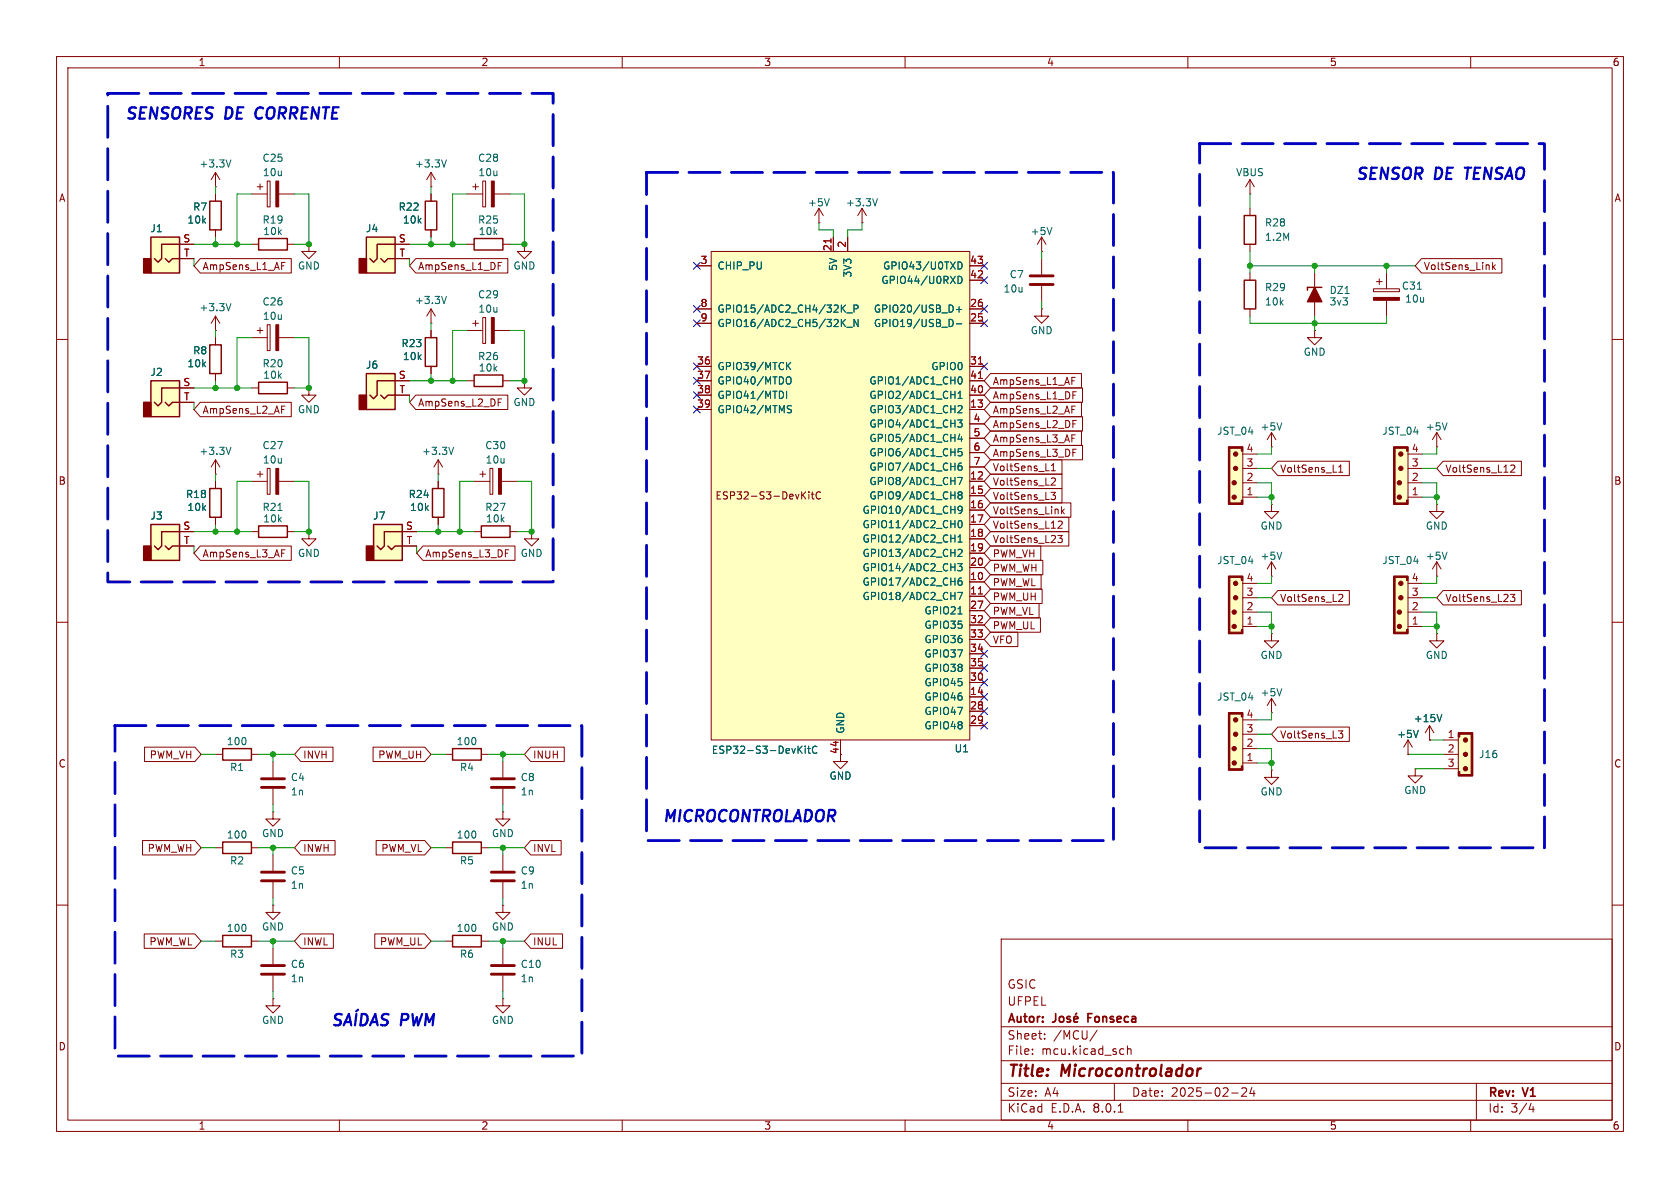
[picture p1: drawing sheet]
<svg xmlns="http://www.w3.org/2000/svg" width="297mm" height="210mm" viewBox="0 0 297 210" stroke-linecap="round" stroke-linejoin="round" font-family="sans-serif">
<g fill="none" stroke="#840000" stroke-width=".18">
<path d="M10 10h277v190h-277zM12 12h273v186h-273zM60 10v2M110 10v2M160 10v2M210 10v2M260 10v2M221 36.8v1.3M10 60h2M76.2 57.2h.1M76.2 54.6v2.6M76.2 58.4v1.3"/>
<path d="M76.2 54.6l-.8 1.3M76.2 54.6l.8 1.3M221 43.2v1.3M285 60h2M76.2 64.8v1.2M10 110h2M285 110h2M10 160h2M285 160h2M177 166h108v32h-108zM60 198v2M110 198v2"/>
<path d="M160 198v2M177 194.5h108M177 191.5h108M177 187.5h108M177 181.5h108M182.5 186.3v.1M182.5 185.5v.1M184.7 183.6v.1M184.7 182.8v.1M194 182.1l-1.3 2M197 191.5v3M197.7 196.6h.8"/>
<path d="M198.2 185.4l.5 .1M198.7 186.3l-.5 .1M199.3 185.5l.2-.1 .4 .1 .1 .9M199.3 184.9v1.5M210 198v2M217.7 193.2h1.2M219.5 192.4l.6-.1 .2 .1 .1 .3-.9 1.1h.9M221.3 192.2l-.3 1.1h.9M221.7 192.8v1M260 198v2M261 191.5v6.5M270.7 195l-.4 1.1h.9"/>
<path d="M271 195.6v1"/>
</g>
<path d="M212.3 188.9l-.4 .1-.2 .3" fill="none" stroke="#840000" stroke-width=".4"/>
<path d="M186.6 179.2v1.1a.48 .48 0 0 1-.5 .4M187.3 179.8l.3-.1 .4 .1 .1 .6-.2 .2-.3 .1-.3-.2zM189.2 179.8l-.4-.1-.2 .2 .1 .2 .5 .2v.3h-.6M190.3 179.1l-.2 .2M192.3 179.9h.5M193.1 179.2h-.8v1.5M189.8 180.2l.8-.2-.1-.2-.4-.1-.3 .2 .1 .7h.6" fill="none" stroke="#840000" stroke-width=".3"/>
<path d="M220 38.1h2v5.1h-2zM75.2 59.7h2v5.1h-2z" fill="none" stroke="#840000" stroke-width=".25"/>
<path d="M78.9 52.4l-.4 1.3" fill="none" stroke="#006464" stroke-width=".18"/>
<path d="M64.8 41.9h5v6.4h-5z" fill="#ffffc2"/>
<path d="M63.5 45.7h1.3v2.6h-1.3z" fill="#840000" stroke="#840000" stroke-width=".25"/>
<path d="M64.8 41.9h5v6.4h-5zM67.3 45.7l.6 .7 .7-.7h1.2M69.8 43.2h-3.1v2.5l-.7 .7-.6-.7" fill="none" stroke="#840000" stroke-width=".25"/>
<g fill="none" stroke="#840000" stroke-width=".18">
<path d="M82.5 34.3h2.8M83.6 33h1M84.1 32.5v1M85.3 32h.6v4.6h-.6zM87.4 34.3h2.8M44.4 59.7h2.8M45.5 58.4h1M46 57.9v1M47.2 57.4h.6v4.6h-.6zM49.3 59.7h2.8M54.6 43.2v1.3h1.3l-1.3 1.2-1.3-1.2h1.3M54.6 43.2h.1"/>
<path d="M69.8 43.2h2.6M69.8 45.7h2.6"/>
</g>
<g fill="#840000" stroke="#840000" stroke-width=".18">
<path d="M48.8 57.4h.5v4.6h-.5z"/>
<path d="M86.9 32h.5v4.6h-.5z"/>
</g>
<path d="M26.7 41.9h5v6.4h-5z" fill="#ffffc2"/>
<path d="M25.4 45.7h1.3v2.6h-1.3z" fill="#840000" stroke="#840000" stroke-width=".25"/>
<path d="M37.1 35.6h2v5h-2zM26.7 41.9h5v6.4h-5zM29.2 45.7l.6 .7 .7-.7h1.2M31.7 43.2h-3.1v2.5l-.7 .7-.6-.7M37.1 61h2v5h-2zM45.7 67.6h5.1v2h-5.1z" fill="none" stroke="#840000" stroke-width=".25"/>
<g fill="none" stroke="#840000" stroke-width=".18">
<path d="M38.1 33h.1M38.1 30.5v2.5M38.1 34.3v1.3M38.1 30.5l-.8 1.3M38.1 30.5l.8 1.3M44.4 34.3h2.8M45.5 33h1M46 32.5v1M47.2 32h.6v4.6h-.6zM49.3 34.3h2.8M76.2 33h.1M76.2 30.5l-.8 1.3"/>
<path d="M76.2 30.5v2.5M76.2 30.5l.8 1.3M31.7 43.2h2.6M31.7 45.7h2.6M38.1 40.6v1.3M38.1 59.7v1.3M38.1 66v1.3M44.4 68.6h1.3M50.8 68.6h1.3M54.6 68.6v1.3h1.3l-1.3 1.2-1.3-1.2h1.3M54.6 68.6h.1M44.4 85.1h2.8"/>
<path d="M45.5 83.8h1M46 83.3v1M47.2 82.8h.6v4.6h-.6zM49.3 85.1h2.8"/>
</g>
<path d="M40.8 28.3l-.4 1.2M78.9 28.3l-.4 1.2" fill="none" stroke="#006464" stroke-width=".18"/>
<g fill="#840000" stroke="#840000" stroke-width=".18">
<path d="M48.8 32h.5v4.6h-.5z"/>
<path d="M48.8 82.8h.5v4.6h-.5z"/>
</g>
<path d="M64.8 66h5v6.4h-5z" fill="#ffffc2"/>
<path d="M63.5 69.9h1.3v2.5h-1.3z" fill="#840000" stroke="#840000" stroke-width=".25"/>
<path d="M64.8 66h5v6.4h-5zM67.3 69.9l.6 .6 .7-.6h1.2M69.8 67.3h-3.1v2.6l-.7 .6-.6-.6M76.5 86.4h2v5h-2z" fill="none" stroke="#840000" stroke-width=".25"/>
<path d="M69.8 67.3h2.6M69.8 69.9h2.6M77.5 83.8h.1M77.5 81.3l-.8 1.3M77.5 81.3v2.5M77.5 85.1v1.3M77.5 91.4v1.3M77.5 81.3l.7 1.3M48.3 167.6v2.8M48.3 172.5v2.8" fill="none" stroke="#840000" stroke-width=".18"/>
<path d="M46.2 172.2h4.1M46.2 170.7h4.1" fill="none" stroke="#840000" stroke-width=".51"/>
<path d="M80.2 79.1l-.4 1.2" fill="none" stroke="#006464" stroke-width=".18"/>
<path d="M125.7 44.5h45.7v86.3h-45.7z" fill="#ffffc2"/>
<g fill="none" stroke="#840000" stroke-width=".18">
<path d="M144.8 39.4h.1M144.8 36.8l.7 1.3M144.8 36.8v2.6M144.8 36.8l-.8 1.3M152.4 39.4h.1M152.4 36.8l-.8 1.3M152.4 36.8v2.6M152.4 36.8l.8 1.3M123.2 47h2.5M123.2 57.2h2.5M123.2 54.6h2.5M125.7 44.5h45.7v86.3h-45.7z"/>
<path d="M147.3 41.9v2.6M149.9 41.9v2.6M171.4 49.5h2.6M171.4 47h2.6M171.4 57.2h2.6M171.4 54.6h2.6M123.2 72.4h2.5M123.2 69.9h2.5M123.2 67.3h2.5M123.2 64.8h2.5M171.4 72.4h2.6M171.4 69.9h2.6"/>
<path d="M171.4 67.3h2.6M171.4 64.8h2.6M171.4 74.9h2.6M171.4 77.5h2.6M141.9 87.5l.6 .7M142.5 86.9l-.8 .8M143 86.9v.2M143 87.4v.8M143.4 87.4h.5M143.6 86.9v1.1l.3 .2M145.1 87.1a.6 .6 0 0 0-.9 .4 .6 .6 0 0 0 .6 .7l.3-.1M171.4 97.8h2.6"/>
<path d="M171.4 85.1h2.6M171.4 87.6h2.6M171.4 90.2h2.6M171.4 92.7h2.6M171.4 95.3h2.6M171.4 80h2.6M171.4 82.6h2.6M171.4 102.9h2.6M171.4 105.4h2.6M171.4 100.3h2.6M171.4 108h2.6M171.4 110.5h2.6"/>
<path d="M171.4 113h2.6M171.4 115.6h2.6M171.4 118.1h2.6M148.6 130.8v2.6M171.4 123.2h2.6M171.4 125.7h2.6M171.4 128.3h2.6M171.4 120.7h2.6"/>
</g>
<g fill="none" stroke="#006464" stroke-width=".18">
<path d="M146.6 35.1l-.4 1.3M155.1 35.1l-.4 1.3M148.9 54.5l.6 .7M148.9 57l.6 .7M149.5 53.9l-.8 .7M149.5 56.5l-.8 .7M149.7 55.3h1M149.7 57.9h1M151 54.6l.6-.1 .1-.2-.1-.3-.6-.1v1.3M151.7 56.5v1.2l-.7-1.2v1.2M168.3 56.5l.2 .5-.2 .7M169.1 57.2h.9"/>
<path d="M169.1 54.7h.9M169.4 46.3a.64 .64 0 0 1 .7 .6 .64 .64 0 0 1-.7 .7zM169.4 48.8a.64 .64 0 0 1 .7 .7 .64 .64 0 0 1-.7 .6zM169.5 54.2v1M138.4 69.3l.1 .4-.1 .5M139.1 69.2v1.2M139.2 64.6l.6 .7M139.3 72.2l.5 .2 .1 .2-.1 .3-.4 .1M139.3 71.8h.6M139.3 66.6a.43 .43 0 0 1 .5 .4v.5a.43 .43 0 0 1-.5 .4M139.8 64.1l-.7 .7M169.3 74.2h.8l-.4 .5 .3 .1v.6l-.1 .1-.6-.1"/>
<path d="M169.4 71.8l.5-.1 .2 .4-.8 .9h.8M169.4 70.4h.7M169.4 69.5l.3-.3v1.2M169.5 66.7l.2-.1a.68 .68 0 0 1 .4 .7 .68 .68 0 0 1-.4 .6 .84 .84 0 0 1-.2-1.2zM169.7 76.7l-.3 .9h.8M170 77.2v.8M170 79.3h-.6v.6l.1-.1 .5 .1 .1 .1-.1 .5-.1 .1-.5-.1M168.1 95.2h.7M168.8 94.6v1.2M169.3 99.6h.8l-.4 .5 .3 .1v.6l-.1 .1-.6-.1M169.3 84.4h.9l-.6 1.3M169.4 97.2l.5-.1 .2 .4-.8 .9h.8"/>
<path d="M169.4 94.9l.3-.3v1.2M169.4 95.8h.7M169.5 92.1l.2-.1a.68 .68 0 0 1 .4 .7 .68 .68 0 0 1-.4 .6 .84 .84 0 0 1-.2-1.2zM169.6 87.5l-.2-.3 .2-.3h.3l.2 .3-.2 .3M169.6 87.5l-.2 .2v.4l.2 .1 .4-.1 .1-.1v-.3l-.2-.2M169.6 87.5h.3M170 81.9h-.4a.86 .86 0 0 0 0 1.2l.4-.1 .1-.4-.2-.3-.4 .1-.1 .2M170.1 90l-.2 .3-.4-.1-.1-.2 .1-.5h.4l.1 .1a.84 .84 0 0 1-.3 1.1h-.2M169.3 104.7h.9l-.6 1.3M169.4 108.5h.7M170 102.2h-.4a.86 .86 0 0 0 0 1.2l.4-.1 .1-.4-.2-.2h-.4l-.1 .2M141.3 132.4l.5 .8"/>
<path d="M141.8 131.9l-.7 .7M142.4 131.9v.1M142.4 132.3v.9M142.8 132.3h.5M143 131.9v1.1l.3 .2M144.4 132a.6 .6 0 0 0-.8 .4 .6 .6 0 0 0 .6 .8l.2-.2"/>
</g>
<path d="M146.9 42.2v.7M173 66.9h.7M173 64.4h.7M173 105h.7" fill="none" stroke="#a90000" stroke-width=".18"/>
<path d="M66 92.7h5.1v6.4h-5.1z" fill="#ffffc2"/>
<path d="M64.8 96.5h1.2v2.6h-1.2z" fill="#840000" stroke="#840000" stroke-width=".25"/>
<path d="M37.1 86.4h2v5h-2zM66 92.7h5.1v6.4h-5.1zM68.6 96.5l.6 .7 .6-.7h1.3M71.1 94h-3.2v2.5l-.6 .7-.6-.7" fill="none" stroke="#840000" stroke-width=".25"/>
<path d="M184.1 54.6v1.3h-1.2l1.2 1.3 1.3-1.3h-1.3M184.1 54.6h.1M184.1 44.5h.1M184.1 41.9v2.6M184.1 45.7v2.8M184.1 50.5v2.8M184.1 41.9l.8 1.3M184.1 41.9l-.7 1.3M38.1 85.1v1.3M38.1 91.4v1.3M71.1 94h2.6M71.1 96.5h2.6" fill="none" stroke="#840000" stroke-width=".18"/>
<path d="M182.1 50.3h4.1M182.1 48.8h4.1" fill="none" stroke="#840000" stroke-width=".51"/>
<path d="M186 40.2l-.5 1.3" fill="none" stroke="#006464" stroke-width=".18"/>
<path d="M26.7 67.3h5v6.4h-5z" fill="#ffffc2"/>
<g fill="#840000" stroke="#840000" stroke-width=".25">
<path d="M25.4 71.1h1.3v2.6h-1.3z"/>
<path d="M232.4 50.8l1.3 2.5h-2.6z"/>
</g>
<path d="M220 49.5h2v5.1h-2zM233.7 50.8h-2.6v.5M26.7 67.3h5v6.4h-5zM29.2 71.1l.6 .7 .7-.7h1.2M31.7 68.6h-3.1v2.5l-.7 .7-.6-.7" fill="none" stroke="#840000" stroke-width=".25"/>
<path d="M221 34.3h.1M221 31.8l-.8 1.2M221 31.8v2.5M221 31.8l.7 1.2M221 48.3v1.2M221 54.6v1.3M232.4 48.3v7.6M31.7 68.6h2.6M31.7 71.1h2.6M224.8 112v1.3h1.3l-1.3 1.3-1.3-1.3h1.3M224.8 112h.1" fill="none" stroke="#840000" stroke-width=".18"/>
<path d="M26.7 92.7h5v6.4h-5z" fill="#ffffc2"/>
<path d="M25.4 96.5h1.3v2.6h-1.3z" fill="#840000" stroke="#840000" stroke-width=".25"/>
<path d="M83.8 66.3h5.1v2h-5.1zM26.7 92.7h5v6.4h-5zM29.2 96.5l.6 .7 .7-.7h1.2M31.7 94h-3.1v2.5l-.7 .7-.6-.7M45.7 93h5.1v2h-5.1zM85.1 93h5.1v2h-5.1zM39.4 148.8h5v2.1h-5z" fill="none" stroke="#840000" stroke-width=".25"/>
<g fill="none" stroke="#840000" stroke-width=".18">
<path d="M38.1 58.4h.1M38.1 55.9l-.8 1.3M38.1 55.9v2.5M38.1 55.9l.8 1.3M232.4 58.4v1.3h1.3l-1.3 1.3-1.3-1.3h1.3M232.4 58.4h.1M82.5 67.3h1.3M88.9 67.3h1.3M31.7 94h2.6M31.7 96.5h2.6M44.4 94h1.3M50.8 94h1.3"/>
<path d="M54.6 94v1.3h1.3l-1.3 1.2-1.3-1.2h1.3M54.6 94h.1M83.8 94h1.3M83.8 85.1h2.8M84.8 83.8h1.1M85.3 83.3v1M86.6 82.8h.5v4.6h-.5zM88.6 85.1h2.8M90.2 94h1.2M224.8 99.3l-.8 1.3M224.8 99.3v2.6M224.8 99.3l.8 1.3"/>
<path d="M224.8 101.9h.1M48.3 134.6v2.8M48.3 139.4v2.8M248.9 133.4h.1M248.9 130.8l-.7 1.3M248.9 130.8v2.6M248.9 130.8l.8 1.3M252.7 130.8h.1M252.7 128.3l-.7 1.2M252.7 128.3v2.5M252.7 128.3l.8 1.2M38.1 149.9h1.3"/>
<path d="M44.4 149.9h1.3M48.3 143.5v1.3h1.2l-1.2 1.3-1.3-1.3h1.3M48.3 143.5h.1"/>
</g>
<path d="M40.8 53.7l-.4 1.2M49.1 90.2h.8M226.6 97.6l-.4 1.3M250.7 129.1l-.4 1.3M254.9 126.3l-.4 1.3" fill="none" stroke="#006464" stroke-width=".18"/>
<path d="M46.2 139.2h4.1M46.2 137.7h4.1" fill="none" stroke="#840000" stroke-width=".51"/>
<path d="M88.1 82.8h.5v4.6h-.5z" fill="#840000" stroke="#840000" stroke-width=".18"/>
<path d="M246.4 79h2.5v10.2h-2.5z" fill="#ffffc2"/>
<g fill="none" stroke="#840000" stroke-width=".18">
<path d="M224.8 79h.1M224.8 76.5l-.8 1.2M224.8 76.5v2.5M224.8 76.5l.8 1.2M246.4 79h2.5v10.2h-2.5zM38.1 83.8h.1M38.1 81.3l-.8 1.3M38.1 81.3v2.5M38.1 81.3l.8 1.3M94 94v1.3h1.2l-1.2 1.2-1.3-1.2h1.3M94 94h.1M248.9 87.9h2.6"/>
<path d="M248.9 85.3h2.6M248.9 82.8h2.6M248.9 80.3h2.6M254 112v1.3h1.3l-1.3 1.3-1.3-1.3h1.3M254 112h.1M224.8 126h.1M224.8 123.4v2.6M224.8 123.4l-.8 1.3M224.8 123.4l.8 1.3M78.7 166.4h1.3M85.1 166.4h1.3M88.9 176.5v1.3h1.3l-1.3 1.3-1.3-1.3h1.3"/>
<path d="M88.9 176.5h.1"/>
</g>
<g fill="#840000" stroke="#840000" stroke-width=".18">
<path d="M246.4 79h2.5v.8h-.2v-.6h-2.1v.6h-.2z"/>
<path d="M246.4 88.4h.2v.5h2.1v-.5h.2v.8h-2.5z"/>
<path d="M246.4 79.8h.2v8.6h-.2z"/>
<circle cx="247.7" cy="80.3" r=".38"/>
<circle cx="247.7" cy="82.8" r=".38"/>
<circle cx="247.4" cy="85.3" r=".38"/>
<circle cx="247.4" cy="87.9" r=".38"/>
</g>
<path d="M40.8 79.1l-.4 1.2M226.6 74.7l-.4 1.3M226.6 121.7l-.4 1.3" fill="none" stroke="#006464" stroke-width=".18"/>
<path d="M80 165.4h5.1v2h-5.1z" fill="none" stroke="#840000" stroke-width=".25"/>
<path d="M246.4 101.9h2.5v10.1h-2.5z" fill="#ffffc2"/>
<g fill="none" stroke="#840000" stroke-width=".18">
<path d="M92.7 43.2v1.3h1.3l-1.3 1.2-1.3-1.2h1.3M92.7 43.2h.1M242.8 51.1h4.6v.5h-4.6zM243.3 49.8h1M243.8 49.3v1M245.1 48.3v2.8M245.1 53.1v2.8M254 79h.1M254 76.5l-.8 1.2M254 76.5v2.5M254 76.5l.8 1.2M254 99.3v2.6"/>
<path d="M254 99.3l-.8 1.3M254 99.3l.8 1.3M246.4 101.9h2.5v10.1h-2.5zM248.9 110.7h2.6M248.9 108.2h2.6M248.9 105.7h2.6M248.9 103.1h2.6M254 101.9h.1"/>
</g>
<g fill="#840000" stroke="#840000" stroke-width=".18">
<path d="M246.4 101.9h2.5v.7h-.2v-.5h-2.1v.5h-.2z"/>
<path d="M246.4 111.3h.2v.5h2.1v-.5h.2v.7h-2.5z"/>
<path d="M246.4 102.6h.2v8.7h-.2z"/>
<path d="M242.8 52.6h4.6v.5h-4.6z"/>
<circle cx="247.7" cy="103.1" r=".38"/>
<circle cx="247.7" cy="105.7" r=".38"/>
<circle cx="247.4" cy="108.2" r=".38"/>
<circle cx="247.4" cy="110.7" r=".38"/>
</g>
<path d="M250.6 51.1h.7M255.8 74.7l-.4 1.3M255.8 97.6l-.4 1.3" fill="none" stroke="#006464" stroke-width=".18"/>
<path d="M217.2 126h2.5v10.1h-2.5z" fill="#ffffc2"/>
<path d="M217.2 126h2.5v10.1h-2.5zM219.7 134.9h2.5M219.7 132.3h2.5M219.7 129.8h2.5M219.7 127.3h2.5" fill="none" stroke="#840000" stroke-width=".18"/>
<g fill="#840000" stroke="#840000" stroke-width=".18">
<path d="M217.2 126h2.5v.7h-.2v-.5h-2.1v.5h-.2z"/>
<path d="M217.2 135.4h.2v.5h2.1v-.5h.2v.7h-2.5z"/>
<path d="M217.2 126.7h.2v8.7h-.2z"/>
<circle cx="218.4" cy="127.3" r=".38"/>
<circle cx="218.4" cy="129.8" r=".38"/>
<circle cx="218.2" cy="132.3" r=".38"/>
<circle cx="218.2" cy="134.9" r=".38"/>
</g>
<path d="M217.2 79h2.5v10.2h-2.5z" fill="#ffffc2"/>
<path d="M217.2 79h2.5v10.2h-2.5zM219.7 87.9h2.5M219.7 85.3h2.5M219.7 82.8h2.5M219.7 80.3h2.5" fill="none" stroke="#840000" stroke-width=".18"/>
<g fill="#840000" stroke="#840000" stroke-width=".18">
<path d="M217.2 79h2.5v.8h-.2v-.6h-2.1v.6h-.2z"/>
<path d="M217.2 88.4h.2v.5h2.1v-.5h.2v.8h-2.5z"/>
<path d="M217.2 79.8h.2v8.6h-.2z"/>
<circle cx="218.4" cy="80.3" r=".38"/>
<circle cx="218.4" cy="82.8" r=".38"/>
<circle cx="218.2" cy="85.3" r=".38"/>
<circle cx="218.2" cy="87.9" r=".38"/>
</g>
<path d="M217.2 101.9h2.5v10.1h-2.5z" fill="#ffffc2"/>
<g fill="none" stroke="#840000" stroke-width=".18">
<path d="M92.7 67.3v1.3h1.3l-1.3 1.3-1.3-1.3h1.3M92.7 67.3h.1M224.8 89.2v1.2h1.3l-1.3 1.3-1.3-1.3h1.3M224.8 89.2h.1M254 89.2v1.2h1.3l-1.3 1.3-1.3-1.3h1.3M254 89.2h.1M217.2 101.9h2.5v10.1h-2.5zM219.7 110.7h2.5M219.7 108.2h2.5M219.7 105.7h2.5M219.7 103.1h2.5M224.8 136.1v1.3h1.3l-1.3 1.3-1.3-1.3h1.3"/>
<path d="M224.8 136.1h.1M250.2 135.9v1.3h1.3l-1.3 1.2-1.3-1.2h1.3M250.2 135.9h.1M48.3 151.1v2.8M48.3 156v2.8M38.1 166.4h1.3M44.4 166.4h1.3M48.3 160v1.3h1.2l-1.2 1.3-1.3-1.3h1.3M48.3 160h.1"/>
</g>
<g fill="#840000" stroke="#840000" stroke-width=".18">
<path d="M217.2 101.9h2.5v.7h-.2v-.5h-2.1v.5h-.2z"/>
<path d="M217.2 111.3h.2v.5h2.1v-.5h.2v.7h-2.5z"/>
<path d="M217.2 102.6h.2v8.7h-.2z"/>
<circle cx="218.4" cy="103.1" r=".38"/>
<circle cx="218.4" cy="105.7" r=".38"/>
<circle cx="218.2" cy="108.2" r=".38"/>
<circle cx="218.2" cy="110.7" r=".38"/>
</g>
<path d="M46.2 155.7h4.1M46.2 154.2h4.1" fill="none" stroke="#840000" stroke-width=".51"/>
<path d="M39.4 165.4h5v2h-5z" fill="none" stroke="#840000" stroke-width=".25"/>
<path d="M257.8 129.5h2.5v7.7h-2.5z" fill="#ffffc2"/>
<g fill="none" stroke="#840000" stroke-width=".18">
<path d="M38.1 34.3v1.3M76.2 34.3v1.3M31.7 43.2h2.6M31.7 45.7h2.6M35.4 45.7h16.1v2.6h-16.1l-1.1-1.3zM38.1 40.6v1.3M38.1 59.7v1.3M44.4 43.2h1.3M49.8 47h.4M49.8 46.4h.6M50.8 43.2h1.3M69.8 43.2h2.6"/>
<path d="M69.8 45.7h2.6M73.5 45.7h16.3v2.6h-16.3l-1.1-1.3zM76.2 40.6v1.3M76.2 58.4v1.3M82.5 58.4h2.8M82.5 43.2h1.3M83.6 57.2h1M84.1 56.6v1.1M85.3 56.1h.6v4.6h-.6zM87.4 58.4h2.8M88.1 47h.4M88.1 46.4h.6"/>
<path d="M88.9 43.2h1.3M123.2 57.2h2.5M123.2 47h2.5M123.2 54.6h2.5M147.3 41.9v2.6M149.9 41.9v2.6M171.4 57.2h2.6M171.4 47h2.6M171.4 49.5h2.6M171.4 54.6h2.6M251.3 45.7h14.2v2.6h-14.2l-1.1-1.3zM263.9 46.4v1.3"/>
<path d="M264 47.2l.4 .5M264.4 46.8l-.5 .5M31.7 71.1h2.6M31.7 68.6h2.6M35.4 71.1h16.1v2.6h-16.1l-1.1-1.3zM38.1 66v1.3M49.8 72.4h.4M49.8 71.8h.6M69.8 67.3h2.6M69.8 69.9h2.6M73.5 69.8h16.3v2.6h-16.3l-1.1-1.3zM76.2 64.8v1.2"/>
<path d="M88.1 71.1h.4M88.1 70.5h.6M123.2 72.4h2.5M123.2 67.3h2.5M123.2 69.9h2.5M123.2 64.8h2.5M171.4 77.5h2.6M171.4 74.9h2.6M171.4 72.4h2.6M171.4 67.3h2.6M171.4 69.9h2.6M171.4 64.8h2.6"/>
<path d="M175.1 76.2h16.1v2.5h-16.1l-1.1-1.2zM175.1 73.7h16.3v2.5h-16.3l-1.1-1.3zM175.1 71.1h16.1v2.6h-16.1l-1.1-1.3zM175.1 68.6h16.3v2.5h-16.3l-1.1-1.2zM175.1 66h16.1v2.6h-16.1l-1.1-1.3zM175.1 78.7h16.3v2.6h-16.3l-1.1-1.3zM189.5 77.5h.4M189.5 76.9h.6M189.5 72.4h.4M189.5 71.8h.6M189.5 67.3h.4M189.5 66.7h.6"/>
<path d="M189.7 74.9h.4M189.7 74.3h.6M189.7 69.9h.4M189.7 69.3h.6M189.7 79.4h.6M31.7 94h2.6M31.7 96.5h2.6M35.4 96.5h16.1v2.6h-16.1l-1.1-1.3zM38.1 85.1v1.3M38.1 91.4v1.3M49.8 97.8h.4M49.8 97.2h.6"/>
<path d="M71.1 94h2.6M71.1 96.5h2.6M74.8 96.5h16.2v2.6h-16.2l-1.1-1.3zM77.5 85.1v1.3M77.5 91.4v1.3M89.3 97.8h.5M89.3 97.2h.6M171.4 97.8h2.6M171.4 80h2.6M171.4 85.1h2.6M171.4 87.6h2.6M171.4 90.2h2.6"/>
<path d="M171.4 92.7h2.6M171.4 95.3h2.6M171.4 82.6h2.6M175.1 81.3h12.6v2.5h-12.6l-1.1-1.2zM175.1 86.4h12.6v2.5h-12.6l-1.1-1.3zM175.1 83.8h12.6v2.6h-12.6l-1.1-1.3zM175.1 91.4h13.9v2.6h-13.9l-1.1-1.3zM175.1 88.9h14.2v2.5h-14.2l-1.1-1.2zM175.1 99.1h9.3v2.5h-9.3l-1.1-1.3zM175.1 96.5h8.9v2.6h-8.9l-1.1-1.3zM175.1 94h13.9v2.5h-13.9l-1.1-1.2zM185.8 87h.8l-.4 .5 .3 .1 .1 .5-.3 .2h-.3"/>
<path d="M185.9 83.2h.7M185.9 82.3l.3-.3v1.2M185.9 84.6l.4-.1 .3 .4-.8 .9h.8M187 94.7h.8l-.4 .4 .3 .2v.5l-.1 .1-.6-.1M187.1 92.2l.5-.1 .2 .4-.8 .9h.8M187.7 89.6v1.2M187.8 90.4l.4 .4M188.2 90l-.5 .5M189.7 80h.4M225.9 81.5h12.6v2.6h-12.6l-1.1-1.3zM236.7 83.5h.7M236.7 82.6l.3-.4v1.3"/>
<path d="M255.1 81.5h13.9v2.6h-13.9l-1.1-1.3zM267.1 82.3l.5-.1 .2 .4-.8 .9h.8M171.4 102.9h2.6M171.4 105.4h2.6M171.4 100.3h2.6M171.4 108h2.6M171.4 110.5h2.6M171.4 113h2.6M171.4 115.6h2.6M171.4 118.1h2.6M175.1 104.1h9.1v2.6h-9.1l-1.1-1.3zM175.1 111.8h4.8v2.5h-4.8l-1.1-1.3z"/>
<path d="M175.1 106.7h8.6v2.5h-8.6l-1.1-1.2zM175.1 109.2h8.8v2.6h-8.8l-1.1-1.3zM175.1 101.6h9v2.5h-9l-1.1-1.2zM225.9 104.4h12.6v2.5h-12.6l-1.1-1.2zM236.7 105.1h.4l.3 .3-.8 .9h.8M255.1 104.4h13.9v2.5h-13.9l-1.1-1.2zM267 105.1h.8l-.4 .4 .3 .2v.5l-.1 .1-.6-.1M25.6 132.1h8.8l1.2 1.3-1.2 1.2h-8.8zM38.1 133.4h1.3M44.4 133.4h1.3M53.2 132.1h5.7v2.5h-5.7l-1.1-1.2zM66 132.1h9.1l1.1 1.3-1.1 1.2h-9.1z"/>
<path d="M78.7 133.4h1.3M85.1 133.4h1.3M88.9 134.6v2.8M88.9 139.4v2.8M93.8 132.1h6v2.5h-6l-1.1-1.2zM148.6 130.8v3.8h1.3l-1.3 1.3-1.3-1.3h1.3M171.4 123.2h2.6M171.4 125.7h2.6M171.4 128.3h2.6M171.4 120.7h2.6M225.9 128.5h12.6v2.6h-12.6l-1.1-1.3zM236.6 129.2h.8l-.4 .5 .3 .1 .1 .4-.3 .3h-.3"/>
<path d="M248.9 133.4h.1M252.7 130.8h.1M255.3 130.8h2.5M255.3 133.4h2.5M255.3 135.9h2.5M257.8 129.5h2.5v7.7h-2.5zM25.2 148.6h9.2l1.2 1.3-1.2 1.2h-9.2zM53.2 148.6h6v2.5h-6l-1.1-1.2zM66.5 148.6h8.6l1.1 1.3-1.1 1.2h-8.6zM78.7 149.9h1.3M85.1 149.9h1.3M88.9 143.5v1.3h1.3l-1.3 1.3-1.3-1.3h1.3"/>
<path d="M88.9 143.5h.1M88.9 151.1v2.8M88.9 156v2.8M93.8 148.6h5.4v2.5h-5.4l-1.1-1.2zM25.5 165.1h8.9l1.2 1.3-1.2 1.2h-8.9zM48.3 176.5v1.3h1.2l-1.2 1.3-1.3-1.3h1.3M48.3 176.5h.1M53.2 165.1h5.7v2.5h-5.7l-1.1-1.2zM66.3 165.1h8.8l1.1 1.3-1.1 1.2h-8.8zM88.9 160v1.3h1.3l-1.3 1.3-1.3-1.3h1.3M88.9 160h.1M88.9 167.6v2.8"/>
<path d="M88.9 172.5v2.8M93.8 165.1h5.6v2.5h-5.6l-1.1-1.2z"/>
</g>
<g fill="#840000" stroke="#840000" stroke-width=".18">
<path d="M257.8 136.4h.3v.5h2v-.5h.2v.8h-2.5z"/>
<path d="M257.8 129.5h2.5v.8h-.2v-.5h-2v.5h-.3z"/>
<path d="M260.1 130.3h.2v6.1h-.2z"/>
<path d="M86.9 56.1h.5v4.6h-.5z"/>
<circle cx="259.1" cy="135.9" r=".38"/>
<circle cx="259.1" cy="133.4" r=".38"/>
<circle cx="259.1" cy="130.8" r=".38"/>
</g>
<path d="M86.9 139.2h4M86.9 137.7h4M86.9 155.7h4M86.9 154.2h4M86.9 172.2h4M86.9 170.7h4" fill="none" stroke="#840000" stroke-width=".51"/>
<path d="M75.2 35.6h2v5h-2zM45.7 42.2h5.1v2h-5.1zM83.8 42.2h5.1v2h-5.1zM39.4 132.3h5v2.1h-5zM80 132.3h5.1v2.1h-5.1zM80 148.8h5.1v2.1h-5.1z" fill="none" stroke="#840000" stroke-width=".25"/>
<path d="M45.3 19.5l-.2 .6 .1 .4M259 29.6h1.1M60.4 179.3a.85 .85 0 0 0-1 .1 .45 .45 0 0 0 .2 .8l.3 .1a.49 .49 0 0 1 .4 .5 .49 .49 0 0 1-.5 .4h-.7M63 179.2l-.2 2M63.3 178.5l-.3 .3M64 179.2h.4a1.08 1.08 0 0 1 .6 1.1 1.08 1.08 0 0 1-.8 .9h-.5zM68.7 179.3a.85 .85 0 0 0-1 .1 .45 .45 0 0 0 .1 .8l.4 .1a.49 .49 0 0 1 .3 .5 .49 .49 0 0 1-.4 .4h-.8M60.8 181.2l.9-2 .4 2M61 180.7h1M65.4 181.2l.9-2 .5 2M65.7 180.7h.9" fill="none" stroke="#0000c2" stroke-width=".4"/>
<path d="M19 16.5h78.8v86.4h-78.8zM114.3 30.5h82.5v118.1h-82.5zM212.1 25.4h60.9v124.5h-60.9zM20.3 128.3h82.6v58.4h-82.6z" fill="none" stroke="#0000c2" stroke-width=".5" stroke-dasharray="5.5 2"/>
<g fill="none" stroke="#009600" stroke-width=".18">
<path d="M38.1 33v1.3M44.4 34.3h-2.5v8.9M52.1 34.3h2.5v8.9h-2.5M76.2 33v1.3M82.5 34.3h-2.5v8.9M90.2 34.3h2.5v8.9h-2.5M144.8 39.4v1.2h2.5v1.3M152.4 39.4v1.2h-2.5v1.3M221 34.3v2.5M34.3 43.2h10.1M34.3 45.7v1.3M38.1 41.9v1.3"/>
<path d="M38.1 58.4v1.3M44.4 59.7h-2.5v8.9M52.1 59.7h2.5v8.9h-2.5M72.4 43.2h10.1M72.4 45.7v1.3M76.2 41.9v1.3M76.2 57.2v1.2M82.5 58.4h-2.5v8.9M90.2 58.4h2.5v8.9h-2.5M184.1 44.5v1.2M184.1 53.3v1.3M221 47h29.2"/>
<path d="M221 55.9v1.3h24.1v-1.3M221 44.5v3.8M232.4 47v1.3M232.4 55.9v2.5M245.1 47v1.3M34.3 68.6h10.1M34.3 71.1v1.3M38.1 67.3v1.3M72.4 67.3h10.1M72.4 69.9v1.2M76.2 66v1.3M224.8 79v1.3h-2.6"/>
<path d="M254 79v1.3h-2.5M34.3 94h10.1M34.3 96.5v1.3M38.1 83.8v1.3M38.1 92.7v1.3M44.4 85.1h-2.5v8.9M52.1 85.1h2.5v8.9h-2.5M73.7 94h10.1M73.7 96.5v1.3M77.5 83.8v1.3M77.5 92.7v1.3M83.8 85.1h-2.5v8.9"/>
<path d="M91.4 85.1h2.6v8.9h-2.6M222.2 85.3h2.6v3.9M222.2 87.9h2.6M222.2 82.8h2.6M251.5 85.3h2.5v3.9M251.5 87.9h2.5M251.5 82.8h2.5M222.2 108.2h2.6v3.8M222.2 110.7h2.6M222.2 105.7h2.6M224.8 101.9v1.2h-2.6M251.5 108.2h2.5v3.8"/>
<path d="M251.5 110.7h2.5M251.5 105.7h2.5M254 101.9v1.2h-2.5M35.6 133.4h2.5M45.7 133.4h6.4M48.3 133.4v1.2M76.2 133.4h2.5M86.4 133.4h6.3M88.9 133.4v1.2M222.2 132.3h2.6v3.8M222.2 129.8h2.6M222.2 134.9h2.6"/>
<path d="M224.8 126v1.3h-2.6M248.9 133.4h6.4M250.2 135.9h5.1M252.7 130.8h2.6M35.6 149.9h2.5M45.7 149.9h6.4M48.3 142.2v1.3M48.3 149.9v1.2M48.3 158.8v1.2M76.2 149.9h2.5M86.4 149.9h6.3M88.9 142.2v1.3"/>
<path d="M88.9 149.9v1.2M88.9 158.8v1.2M35.6 166.4h2.5M45.7 166.4h6.4M48.3 166.4v1.2M48.3 175.3v1.2M76.2 166.4h2.5M86.4 166.4h6.3M88.9 166.4v1.2M88.9 175.3v1.2"/>
</g>
<g fill="none" stroke="#000084" stroke-width=".18">
<path d="M122.6 46.4l1.2 1.2M122.6 54l1.2 1.2M122.6 56.5l1.2 1.3M123.8 46.4l-1.2 1.2M123.8 54l-1.2 1.2M123.8 56.5l-1.2 1.3M173.4 56.5l1.2 1.3M173.4 48.9l1.2 1.2M173.4 46.4l1.2 1.2M173.4 54l1.2 1.2M174.6 56.5l-1.2 1.3M174.6 48.9l-1.2 1.2"/>
<path d="M174.6 46.4l-1.2 1.2M174.6 54l-1.2 1.2M122.6 64.2l1.2 1.2M122.6 71.8l1.2 1.2M122.6 66.7l1.2 1.2M122.6 69.2l1.2 1.3M123.8 64.2l-1.2 1.2M123.8 71.8l-1.2 1.2M123.8 66.7l-1.2 1.2M123.8 69.2l-1.2 1.3M173.4 64.2l1.2 1.2M174.6 64.2l-1.2 1.2"/>
<path d="M173.4 117.5l1.2 1.2M173.4 115l1.2 1.2M174.6 117.5l-1.2 1.2M174.6 115l-1.2 1.2M173.4 120l1.2 1.3M173.4 122.6l1.2 1.2M173.4 125.1l1.2 1.2M173.4 127.7l1.2 1.2M174.6 120l-1.2 1.3M174.6 122.6l-1.2 1.2M174.6 125.1l-1.2 1.2M174.6 127.7l-1.2 1.2"/>
</g>
<g fill="none" stroke="#006464" stroke-width=".18">
<path d="M148.9 54.5l.6 .7M148.9 57l.6 .7M149.5 53.9l-.8 .7M149.5 56.5l-.8 .7M149.7 55.3h1M149.7 57.9h1M151 54.6l.6-.1 .1-.2-.1-.3-.6-.1v1.3M151.7 56.5v1.2l-.7-1.2v1.2M168.3 56.5l.2 .5-.2 .7M169.1 57.2h.9M169.1 54.7h.9M169.4 46.3a.64 .64 0 0 1 .7 .6 .64 .64 0 0 1-.7 .7z"/>
<path d="M169.4 48.8a.64 .64 0 0 1 .7 .7 .64 .64 0 0 1-.7 .6zM169.5 54.2v1M138.4 69.3l.1 .4-.1 .5M139.1 69.2v1.2M139.2 64.6l.6 .7M139.3 72.2l.5 .2 .1 .2-.1 .3-.4 .1M139.3 71.8h.6M139.3 66.6a.43 .43 0 0 1 .5 .4v.5a.43 .43 0 0 1-.5 .4M139.8 64.1l-.7 .7M169.3 74.2h.8l-.4 .5 .3 .1v.6l-.1 .1-.6-.1M169.4 71.8l.5-.1 .2 .4-.8 .9h.8M169.4 70.4h.7"/>
<path d="M169.4 69.5l.3-.3v1.2M169.5 66.7l.2-.1a.68 .68 0 0 1 .4 .7 .68 .68 0 0 1-.4 .6 .84 .84 0 0 1-.2-1.2zM169.7 76.7l-.3 .9h.8M170 77.2v.8M170 79.3h-.6v.6l.1-.1 .5 .1 .1 .1-.1 .5-.1 .1-.5-.1M168.1 95.2h.7M168.8 94.6v1.2M169.3 99.6h.8l-.4 .5 .3 .1v.6l-.1 .1-.6-.1M169.3 84.4h.9l-.6 1.3M169.4 97.2l.5-.1 .2 .4-.8 .9h.8M169.4 94.9l.3-.3v1.2M169.4 95.8h.7"/>
<path d="M169.5 92.1l.2-.1a.68 .68 0 0 1 .4 .7 .68 .68 0 0 1-.4 .6 .84 .84 0 0 1-.2-1.2zM169.6 87.5l-.2-.3 .2-.3h.3l.2 .3-.2 .3M169.6 87.5l-.2 .2v.4l.2 .1 .4-.1 .1-.1v-.3l-.2-.2M169.6 87.5h.3M170 81.9h-.4a.86 .86 0 0 0 0 1.2l.4-.1 .1-.4-.2-.3-.4 .1-.1 .2M170.1 90l-.2 .3-.4-.1-.1-.2 .1-.5h.4l.1 .1a.84 .84 0 0 1-.3 1.1h-.2M169.3 104.7h.9l-.6 1.3M169.4 108.5h.7M170 102.2h-.4a.86 .86 0 0 0 0 1.2l.4-.1 .1-.4-.2-.2h-.4l-.1 .2M141.3 132.4l.5 .8M141.8 131.9l-.7 .7M142.4 131.9v.1"/>
<path d="M142.4 132.3v.9M142.8 132.3h.5M143 131.9v1.1l.3 .2M144.4 132a.6 .6 0 0 0-.8 .4 .6 .6 0 0 0 .6 .8l.2-.2M250.7 129.1l-.4 1.3M254.9 126.3l-.4 1.3"/>
</g>
<path d="M146.9 42.2v.7M173 66.9h.7M173 64.4h.7M173 105h.7" fill="none" stroke="#a90000" stroke-width=".18"/>
<g fill="#009600" stroke="#009600" stroke-width=".18">
<circle cx="224.8" cy="87.9" r=".46"/>
<circle cx="224.8" cy="134.9" r=".46"/>
<circle cx="254" cy="110.7" r=".46"/>
<circle cx="224.8" cy="110.7" r=".46"/>
<circle cx="232.4" cy="57.2" r=".46"/>
<circle cx="232.4" cy="47" r=".46"/>
<circle cx="221" cy="47" r=".46"/>
<circle cx="245.1" cy="47" r=".46"/>
<circle cx="254" cy="87.9" r=".46"/>
<circle cx="48.3" cy="166.4" r=".46"/>
<circle cx="48.3" cy="149.9" r=".46"/>
<circle cx="48.3" cy="133.4" r=".46"/>
<circle cx="81.3" cy="94" r=".46"/>
<circle cx="88.9" cy="149.9" r=".46"/>
<circle cx="88.9" cy="166.4" r=".46"/>
<circle cx="88.9" cy="133.4" r=".46"/>
<circle cx="92.7" cy="67.3" r=".46"/>
<circle cx="80" cy="43.2" r=".46"/>
<circle cx="92.7" cy="43.2" r=".46"/>
<circle cx="54.6" cy="43.2" r=".46"/>
<circle cx="76.2" cy="43.2" r=".46"/>
<circle cx="41.9" cy="43.2" r=".46"/>
<circle cx="38.1" cy="43.2" r=".46"/>
<circle cx="38.1" cy="68.6" r=".46"/>
<circle cx="41.9" cy="68.6" r=".46"/>
<circle cx="54.6" cy="68.6" r=".46"/>
<circle cx="76.2" cy="67.3" r=".46"/>
<circle cx="80" cy="67.3" r=".46"/>
<circle cx="77.5" cy="94" r=".46"/>
<circle cx="41.9" cy="94" r=".46"/>
<circle cx="54.6" cy="94" r=".46"/>
<circle cx="94" cy="94" r=".46"/>
<circle cx="38.1" cy="94" r=".46"/>
</g>
<g font-size="2.8" fill="#0000c2">
<text x="21.9" y="21.7">SENSORES</text>
<text x="39.7" y="21.7">DE</text>
<text x="45.9" y="21.7">CORRENTE</text>
<text x="239.5" y="32.3">SENSOR</text>
<text x="253.6" y="32.3">DE</text>
<text x="259.7" y="32.3">TENSAO</text>
<text x="116.9" y="145.9">MICROCONTROLADOR</text>
<text x="70.8" y="181.9">PWM</text>
</g>
<g font-size="2.8" fill="#840000">
<text x="178" y="190.9">Title:</text>
<text x="187.7" y="190.9">Microcontrolador</text>
</g>
<g font-size="2.1" fill="#840000">
<text x="178" y="178">UFPEL</text>
<text x="178" y="175">GSIC</text>
<text x="178" y="184">Sheet:</text>
<text x="178" y="181.2">Autor:</text>
<text x="186.2" y="184">/MCU/</text>
<text x="193" y="181.2">Fonseca</text>
<text x="178" y="186.7">File:</text>
<text x="184.1" y="186.7">mcu.kicad_sch</text>
<text x="178" y="196.9">KiCad</text>
<text x="178" y="194.1">Size:</text>
<text x="184.7" y="194.1">A4</text>
<text x="185.7" y="196.9">E.D.A.</text>
<text x="193.3" y="196.9">8.0.1</text>
<text x="200" y="194.1">Date:</text>
<text x="207" y="194.1">2025-02-24</text>
<text x="263" y="194.3">Rev:</text>
<text x="263" y="196.9">Id:</text>
<text x="267.1" y="196.9">3/4</text>
<text x="269.4" y="194.3">V1</text>
</g>
<g font-size="1.8" fill="#840000">
<text x="35" y="11.9">1</text>
<text x="85" y="11.9">2</text>
<text x="135" y="11.9">3</text>
<text x="185" y="11.9">4</text>
<text x="235" y="11.9">5</text>
<text x="285" y="11.9">6</text>
<text x="10.3" y="35.9">A</text>
<text x="285.3" y="35.9">A</text>
<text x="35.7" y="47.9">AmpSens_L1_AF</text>
<text x="73.8" y="47.9">AmpSens_L1_DF</text>
<text x="251.6" y="47.9">VoltSens_Link</text>
<text x="175.4" y="70.8">AmpSens_L1_DF</text>
<text x="175.4" y="68.3">AmpSens_L1_AF</text>
<text x="35.7" y="73.3">AmpSens_L2_AF</text>
<text x="73.8" y="72.1">AmpSens_L2_DF</text>
<text x="175.4" y="75.9">AmpSens_L2_DF</text>
<text x="175.4" y="73.3">AmpSens_L2_AF</text>
<text x="175.4" y="78.4">AmpSens_L3_AF</text>
<text x="175.4" y="83.5">VoltSens_L1</text>
<text x="175.4" y="81">AmpSens_L3_DF</text>
<text x="226.2" y="83.8">VoltSens_L1</text>
<text x="255.4" y="83.8">VoltSens_L12</text>
<text x="10.3" y="85.9">B</text>
<text x="126.4" y="88.5">ESP32-S3-DevKitC</text>
<text x="175.4" y="88.6">VoltSens_L3</text>
<text x="175.4" y="86">VoltSens_L2</text>
<text x="285.3" y="85.9">B</text>
<text x="175.4" y="93.7">VoltSens_L12</text>
<text x="175.4" y="91.1">VoltSens_Link</text>
<text x="35.7" y="98.7">AmpSens_L3_AF</text>
<text x="75.1" y="98.7">AmpSens_L3_DF</text>
<text x="175.4" y="101.3">PWM_WH</text>
<text x="175.4" y="98.7">PWM_VH</text>
<text x="175.4" y="96.2">VoltSens_L23</text>
<text x="175.4" y="106.4">PWM_UH</text>
<text x="175.4" y="103.8">PWM_WL</text>
<text x="226.2" y="106.6">VoltSens_L2</text>
<text x="255.4" y="106.6">VoltSens_L23</text>
<text x="175.4" y="114">VFO</text>
<text x="175.4" y="108.9">PWM_VL</text>
<text x="175.4" y="111.4">PWM_UL</text>
<text x="226.2" y="130.7">VoltSens_L3</text>
<text x="10.3" y="135.9">C</text>
<text x="26.4" y="134.3">PWM_VH</text>
<text x="53.5" y="134.3">INVH</text>
<text x="66.8" y="134.3">PWM_UH</text>
<text x="94.1" y="134.3">INUH</text>
<text x="148.3" y="133.4" transform="rotate(-90 148.3 133.4)">44</text>
<text x="285.3" y="135.9">C</text>
<text x="26" y="150.8">PWM_WH</text>
<text x="53.5" y="150.8">INWH</text>
<text x="67.3" y="150.8">PWM_VL</text>
<text x="94.1" y="150.8">INVL</text>
<text x="26.3" y="167.3">PWM_WL</text>
<text x="53.5" y="167.3">INWL</text>
<text x="67.1" y="167.3">PWM_UL</text>
<text x="94.1" y="167.3">INUL</text>
<text x="10.3" y="185.9">D</text>
<text x="285.3" y="185.9">D</text>
<text x="35" y="199.9">1</text>
<text x="85" y="199.9">2</text>
<text x="135" y="199.9">3</text>
<text x="185" y="199.9">4</text>
<text x="235" y="199.9">5</text>
<text x="285" y="199.9">6</text>
</g>
<g font-size="1.8" fill="#006464">
<text x="35.2" y="29.8">+3.3V</text>
<text x="46.3" y="28.8">C25</text>
<text x="73.3" y="29.8">+3.3V</text>
<text x="84.4" y="28.8">C28</text>
<text x="46.4" y="31.3">10u</text>
<text x="84.5" y="31.3">10u</text>
<text x="218.4" y="31.3">VBUS</text>
<text x="26.5" y="41.2">J1</text>
<text x="33" y="39.7">10k</text>
<text x="34" y="37.4">R7</text>
<text x="46.3" y="39.7">R19</text>
<text x="46.4" y="41.8">10k</text>
<text x="64.6" y="41.2">J4</text>
<text x="70.4" y="37.4">R22</text>
<text x="71.1" y="39.7">10k</text>
<text x="84.4" y="39.7">R25</text>
<text x="84.5" y="41.8">10k</text>
<text x="142.7" y="36.7">+5V</text>
<text x="149.5" y="36.7">+3.3V</text>
<text x="182.1" y="41.8">+5V</text>
<text x="223.5" y="40.2">R28</text>
<text x="52.6" y="47.9">GND</text>
<text x="90.7" y="47.9">GND</text>
<text x="126.7" y="47.9">CHIP_PU</text>
<text x="148.2" y="48" transform="rotate(-90 148.2 48)">5V</text>
<text x="156" y="47.9">GPIO43/U0TXD</text>
<text x="223.5" y="42.8">1.2M</text>
<text x="73.3" y="53.9">+3.3V</text>
<text x="84.4" y="52.9">C29</text>
<text x="150.7" y="49.2" transform="rotate(-90 150.7 49.2)">3V3</text>
<text x="155.7" y="50.4">GPIO44/U0RXD</text>
<text x="177.3" y="51.9">10u</text>
<text x="178.4" y="49.4">C7</text>
<text x="223.5" y="51.7">R29</text>
<text x="235" y="52.2">DZ1</text>
<text x="247.7" y="51.4">C31</text>
<text x="248.3" y="53.7">10u</text>
<text x="35.2" y="55.2">+3.3V</text>
<text x="46.3" y="54.2">C26</text>
<text x="46.4" y="56.7">10u</text>
<text x="84.5" y="55.5">10u</text>
<text x="126.7" y="55.5">GPIO15/ADC2_CH4/32K_P</text>
<text x="126.7" y="58">GPIO16/ADC2_CH5/32K_N</text>
<text x="154.4" y="58">GPIO19/USB_D-</text>
<text x="154.4" y="55.5">GPIO20/USB_D+</text>
<text x="182.1" y="59.3">GND</text>
<text x="223.5" y="54.2">10k</text>
<text x="235" y="54.2">3v3</text>
<text x="33" y="65.1">10k</text>
<text x="34" y="62.8">R8</text>
<text x="46.3" y="65.1">R20</text>
<text x="64.6" y="65.4">J6</text>
<text x="70.9" y="61.6">R23</text>
<text x="71.1" y="63.9">10k</text>
<text x="84.4" y="63.9">R26</text>
<text x="84.5" y="65.9">10k</text>
<text x="126.7" y="65.6">GPIO39/MTCK</text>
<text x="164.5" y="65.6">GPIO0</text>
<text x="230.4" y="63.1">GND</text>
<text x="26.5" y="66.6">J2</text>
<text x="46.4" y="67.2">10k</text>
<text x="90.7" y="72">GND</text>
<text x="126.7" y="68.2">GPIO40/MTDO</text>
<text x="126.7" y="70.7">GPIO41/MTDI</text>
<text x="153.6" y="70.7">GPIO2/ADC1_CH1</text>
<text x="153.6" y="68.2">GPIO1/ADC1_CH0</text>
<text x="52.6" y="73.3">GND</text>
<text x="126.7" y="73.3">GPIO42/MTMS</text>
<text x="153.6" y="73.3">GPIO3/ADC1_CH2</text>
<text x="153.6" y="75.8">GPIO4/ADC1_CH3</text>
<text x="215.1" y="77.1">JST_04</text>
<text x="222.8" y="76.3">+5V</text>
<text x="244.3" y="77.1">JST_04</text>
<text x="252" y="76.3">+5V</text>
<text x="35.2" y="80.6">+3.3V</text>
<text x="46.3" y="79.6">C27</text>
<text x="46.4" y="82.1">10u</text>
<text x="74.5" y="80.6">+3.3V</text>
<text x="85.7" y="79.6">C30</text>
<text x="85.7" y="82.1">10u</text>
<text x="153.6" y="78.3">GPIO5/ADC1_CH4</text>
<text x="153.6" y="80.9">GPIO6/ADC1_CH5</text>
<text x="153.6" y="83.4">GPIO7/ADC1_CH6</text>
<text x="32.8" y="88.2">R18</text>
<text x="72.1" y="88.2">R24</text>
<text x="153.6" y="86">GPIO8/ADC1_CH7</text>
<text x="153.6" y="88.5">GPIO9/ADC1_CH8</text>
<text x="26.5" y="92">J3</text>
<text x="33" y="90.5">10k</text>
<text x="46.3" y="90.5">R21</text>
<text x="46.4" y="92.6">10k</text>
<text x="65.9" y="92">J7</text>
<text x="72.4" y="90.5">10k</text>
<text x="85.7" y="90.5">R27</text>
<text x="85.8" y="92.6">10k</text>
<text x="152.4" y="91">GPIO10/ADC1_CH9</text>
<text x="152.4" y="93.6">GPIO11/ADC2_CH0</text>
<text x="222.8" y="93.8">GND</text>
<text x="252" y="93.8">GND</text>
<text x="52.6" y="98.7">GND</text>
<text x="91.9" y="98.7">GND</text>
<text x="152.4" y="98.7">GPIO13/ADC2_CH2</text>
<text x="152.4" y="96.1">GPIO12/ADC2_CH1</text>
<text x="152.4" y="101.2">GPIO14/ADC2_CH3</text>
<text x="215.1" y="99.9">JST_04</text>
<text x="222.8" y="99.2">+5V</text>
<text x="244.3" y="99.9">JST_04</text>
<text x="252" y="99.2">+5V</text>
<text x="152.4" y="103.7">GPIO17/ADC2_CH6</text>
<text x="152.4" y="106.3">GPIO18/ADC2_CH7</text>
<text x="163.3" y="108.8">GPIO21</text>
<text x="163.3" y="111.4">GPIO35</text>
<text x="163.3" y="113.9">GPIO36</text>
<text x="163.3" y="116.4">GPIO37</text>
<text x="163.3" y="119">GPIO38</text>
<text x="222.8" y="116.7">GND</text>
<text x="252" y="116.7">GND</text>
<text x="163.3" y="124.1">GPIO46</text>
<text x="163.3" y="121.5">GPIO45</text>
<text x="215.1" y="124.1">JST_04</text>
<text x="222.8" y="123.3">+5V</text>
<text x="40" y="131.9">100</text>
<text x="80.6" y="131.9">100</text>
<text x="149.5" y="129.8" transform="rotate(-90 149.5 129.8)">GND</text>
<text x="163.3" y="126.6">GPIO47</text>
<text x="163.3" y="129.1">GPIO48</text>
<text x="246.9" y="130.7">+5V</text>
<text x="249.8" y="127.9">+15V</text>
<text x="40.6" y="136.5">R1</text>
<text x="81.2" y="136.5">R4</text>
<text x="125.7" y="133.5">ESP32-S3-DevKitC</text>
<text x="168.7" y="133.2">U1</text>
<text x="261.4" y="134.2">J16</text>
<text x="51.3" y="138.3">C4</text>
<text x="51.3" y="140.8">1n</text>
<text x="92" y="138.3">C8</text>
<text x="92" y="140.8">1n</text>
<text x="146.6" y="138">GND</text>
<text x="222.8" y="140.8">GND</text>
<text x="248.2" y="140.6">GND</text>
<text x="40" y="148.4">100</text>
<text x="46.2" y="148.2">GND</text>
<text x="80.6" y="148.4">100</text>
<text x="86.9" y="148.2">GND</text>
<text x="40.6" y="153">R2</text>
<text x="51.3" y="154.8">C5</text>
<text x="81.2" y="153">R5</text>
<text x="92" y="154.8">C9</text>
<text x="51.3" y="157.3">1n</text>
<text x="92" y="157.3">1n</text>
<text x="40" y="164.9">100</text>
<text x="46.2" y="164.7">GND</text>
<text x="80.6" y="164.9">100</text>
<text x="86.9" y="164.7">GND</text>
<text x="40.6" y="169.5">R3</text>
<text x="51.3" y="171.3">C6</text>
<text x="51.3" y="173.8">1n</text>
<text x="81.2" y="169.5">R6</text>
<text x="92" y="173.8">1n</text>
<text x="92" y="171.3">C10</text>
<text x="46.2" y="181.2">GND</text>
<text x="86.9" y="181.2">GND</text>
</g>
<g font-size="1.8" fill="#a90000">
<text x="32.3" y="42.9">S</text>
<text x="32.4" y="45.5">T</text>
<text x="70.4" y="42.9">S</text>
<text x="70.5" y="45.5">T</text>
<text x="123.8" y="46.7">3</text>
<text x="147.1" y="44.5" transform="rotate(-90 147.1 44.5)">21</text>
<text x="149.6" y="43.9" transform="rotate(-90 149.6 43.9)">2</text>
<text x="171.4" y="46.7">43</text>
<text x="171.4" y="49.3">42</text>
<text x="123.8" y="54.4">8</text>
<text x="123.8" y="56.9">9</text>
<text x="171.4" y="56.9">25</text>
<text x="171.4" y="54.4">26</text>
<text x="123.1" y="64.5">36</text>
<text x="171.4" y="64.5">31</text>
<text x="32.3" y="68.3">S</text>
<text x="32.4" y="70.9">T</text>
<text x="70.4" y="67.1">S</text>
<text x="70.5" y="69.6">T</text>
<text x="123.1" y="67.1">37</text>
<text x="123.1" y="69.6">38</text>
<text x="171.4" y="69.6">40</text>
<text x="171.4" y="67.1">41</text>
<text x="123.1" y="72.1">39</text>
<text x="171.4" y="72.1">13</text>
<text x="172" y="74.7">4</text>
<text x="172" y="77.2">5</text>
<text x="172" y="79.8">6</text>
<text x="172" y="82.3">7</text>
<text x="220.3" y="82.6">3</text>
<text x="220.3" y="80">4</text>
<text x="249.5" y="82.6">3</text>
<text x="249.5" y="80">4</text>
<text x="171.4" y="84.8">12</text>
<text x="171.4" y="87.4">15</text>
<text x="171.4" y="89.9">16</text>
<text x="220.3" y="87.6">1</text>
<text x="220.3" y="85.1">2</text>
<text x="249.5" y="87.6">1</text>
<text x="249.5" y="85.1">2</text>
<text x="32.3" y="93.7">S</text>
<text x="71.7" y="93.7">S</text>
<text x="171.4" y="92.5">17</text>
<text x="171.4" y="95">18</text>
<text x="32.4" y="96.3">T</text>
<text x="71.8" y="96.3">T</text>
<text x="171.4" y="97.5">19</text>
<text x="171.4" y="100.1">20</text>
<text x="171.4" y="102.6">10</text>
<text x="171.4" y="105.2">11</text>
<text x="171.4" y="107.7">27</text>
<text x="220.3" y="108">2</text>
<text x="220.3" y="105.4">3</text>
<text x="220.3" y="102.9">4</text>
<text x="249.5" y="108">2</text>
<text x="249.5" y="105.4">3</text>
<text x="249.5" y="102.9">4</text>
<text x="171.4" y="110.2">32</text>
<text x="171.4" y="112.8">33</text>
<text x="220.3" y="110.5">1</text>
<text x="249.5" y="110.5">1</text>
<text x="171.4" y="115.3">34</text>
<text x="171.4" y="117.9">35</text>
<text x="171.4" y="122.9">14</text>
<text x="171.4" y="125.5">28</text>
<text x="171.4" y="120.4">30</text>
<text x="171.4" y="128">29</text>
<text x="220.3" y="129.5">3</text>
<text x="220.3" y="127">4</text>
<text x="255.8" y="130.6">1</text>
<text x="220.3" y="134.6">1</text>
<text x="220.3" y="132.1">2</text>
<text x="255.8" y="133.1">2</text>
<text x="255.8" y="135.6">3</text>
</g>
</svg>
